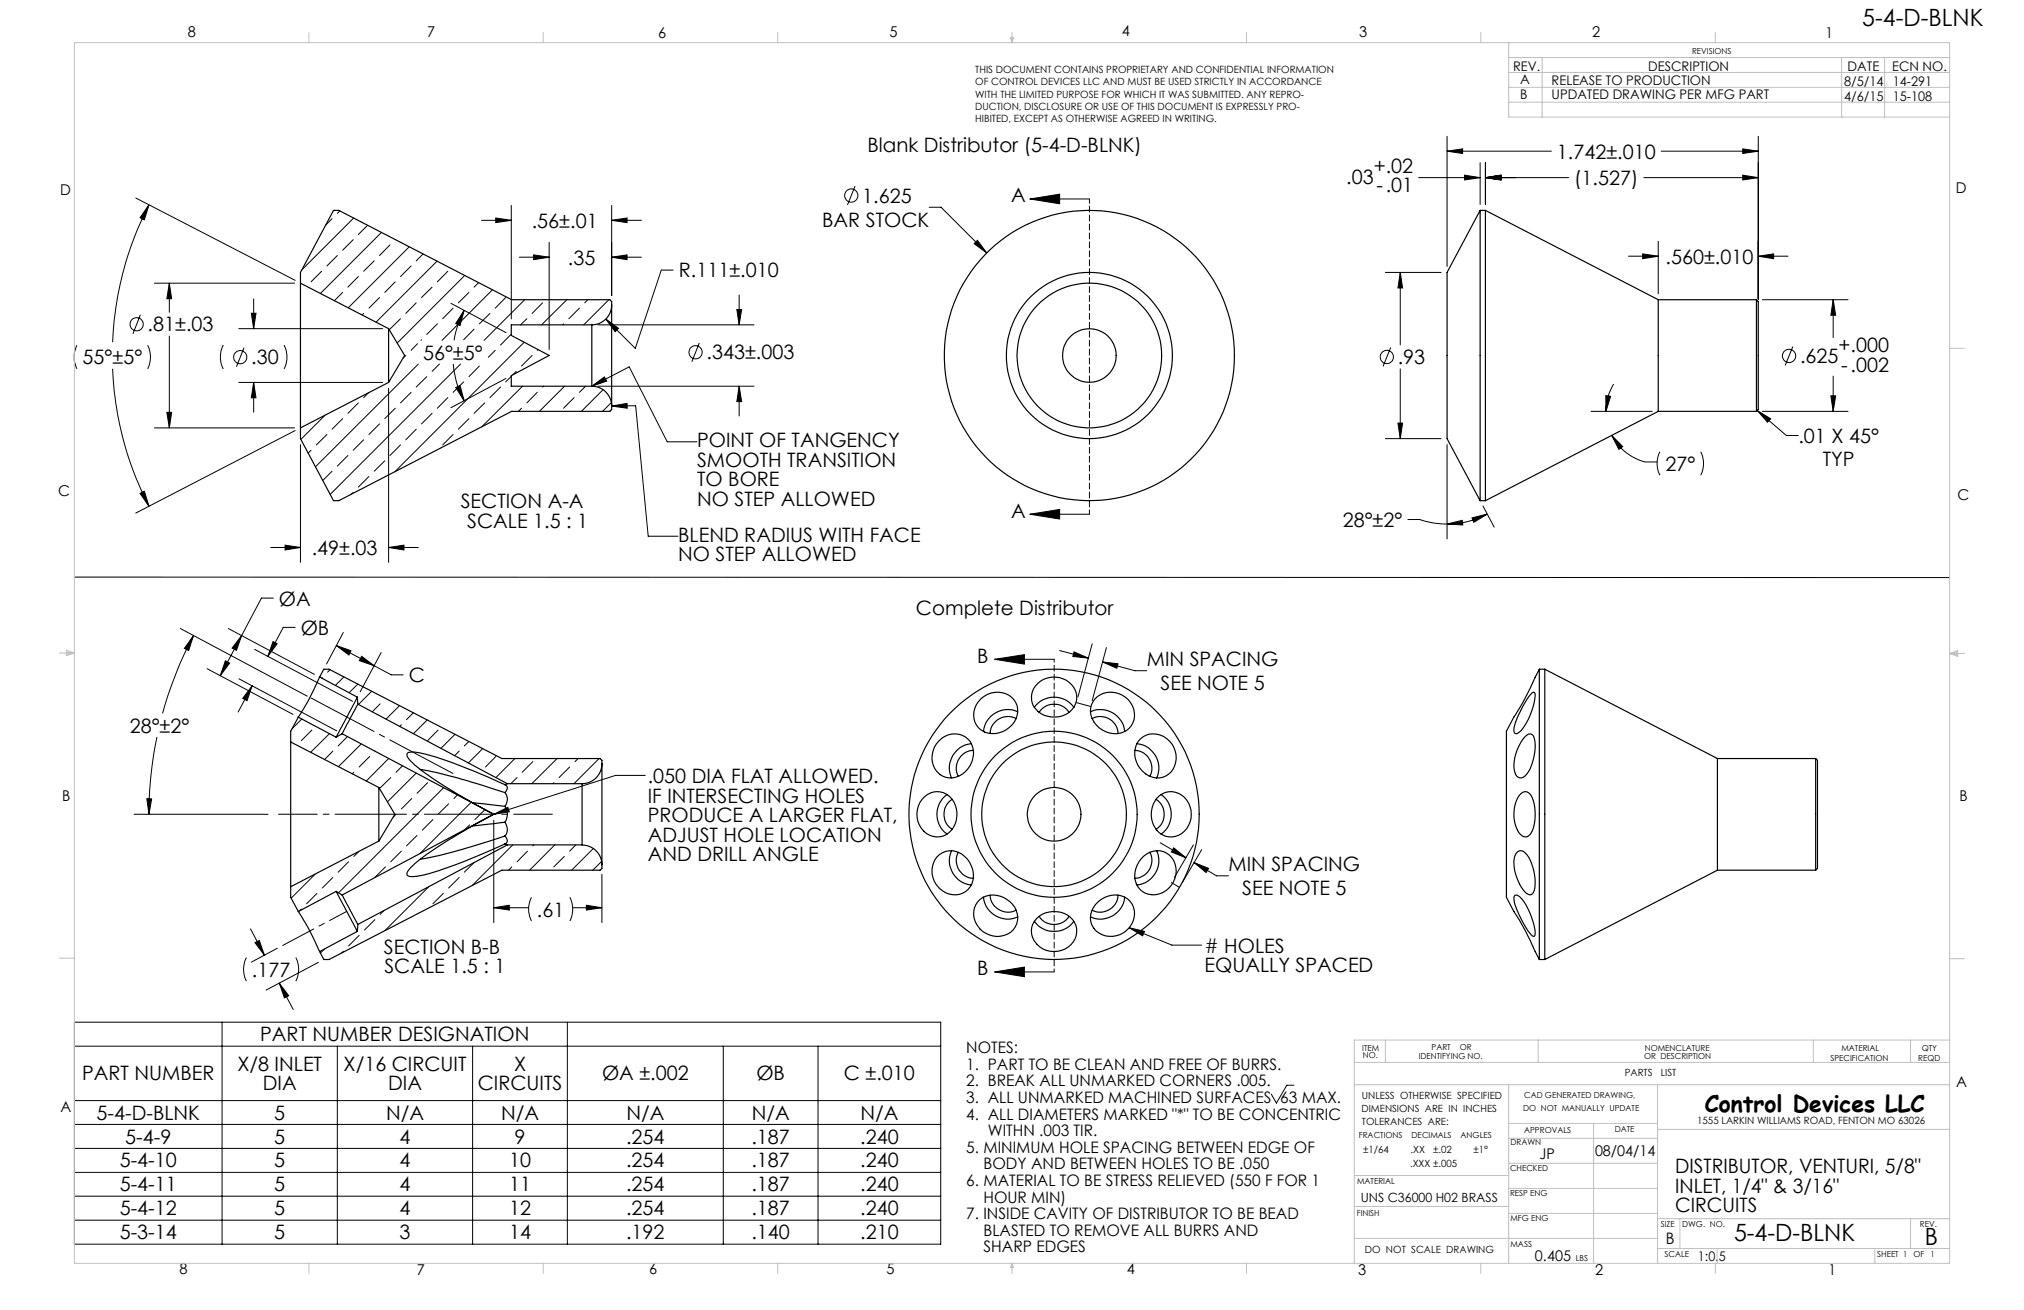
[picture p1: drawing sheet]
<svg xmlns="http://www.w3.org/2000/svg" width="432mm" height="279mm" viewBox="0 0 432 279" stroke-linecap="round" stroke-linejoin="round" font-family="sans-serif">
<g fill="none" stroke="#000" stroke-width=".21">
<path d="M182.4 39.7l-1.6 4M302.6 37.9h13.2M308.7 32.2l3.3-.4v.9zM308.7 29.1v27.7M308.7 32.2h22.3M312.5 37.4l3.3 .5-3.3 .5zM315.8 34.7v8.9M316.9 37.9l3.3-.5v1zM316.9 34.7v8.9M316.9 37.9h17.8M350.7 37.9h24.4M354.4 32.2h20.7"/>
<path d="M371.8 31.8l3.3 .4-3.3 .5zM371.8 37.4l3.3 .5-3.3 .5zM375.1 29.1v34.7M29 42.2l34 17.6M31.8 43.7l-1 3.2-.9-.5zM31.8 43.7a70.2 70.2 0 0 0-7.8 29.3M68.6 57.9l-2.2 2.2M70.8 46.6l-1.3 1.4M72 54.5l-2.3 2.2M72.5 45l-.5 .5M75.4 51.1l-2.3 2.3M75.5 46.5l-11.1 11.1"/>
<path d="M76.4 59l-2.2 2.2M78.4 48l-2 2M79.8 55.6l-2.2 2.3M81.4 49.6l-13 13M83.2 52.2l-2.2 2.3M84.3 51.1h.1M87.3 52.6l-13 13.1M87.7 56.7l-2.3 2.3M90.3 54.2l-1.5 1.4M93.2 55.7l-13 13M95.5 57.9l-2.2 2.2M99.2 58.7l-14.5 14.5"/>
<path d="M102.7 47h6.4M105.8 46.5l3.3 .5-3.3 .5zM109.1 43.8v24.2M110.8 54.9h6.4M113.8 54.4l3.4 .5-3.4 .5zM117.2 51.7v22.8M130.5 47l3.3-.5v1zM130.5 54.9l3.3-.5v1zM130.5 43.8v19.2M130.5 47h6.3M130.5 54.9h6.3M143.6 57.6h-2.5l-5.6 16.7-6.2-6.2"/>
<path d="M198.2 44.2h2.6l9.7 9.7M207.8 52l.7-.7 2 2.6zM219.7 42.4l6.4-1v2.1zM219.7 42.4h12.7M295.6 58.1h11.8M298.7 58.1l.5 3.3h-1zM298.7 58.1v15.5M347.4 54.6h6.4M350.4 54.2l3.4 .4-3.4 .6zM353.8 51.5v11.2M375.1 54.6l3.3-.4v1zM375.1 54.6h6.4"/>
<path d="M16.4 73.6a5.9 5.9 0 0 0 0 5.1M24 78.7a69.8 69.8 0 0 0 7.8 29.3M30 67.1l-1.6 4.1M31.5 73.6a5.6 5.6 0 0 1 0 5.1M32.9 60.4h29.9M36.1 60.4l.5 3.3h-1zM36.1 60.4v6.2M36.1 71.7v19.6M47.6 73.6a5.7 5.7 0 0 0 0 5.1M50.9 70.1h30.7M52.1 74.2l-1.7 4M53.6 66.8h1l-.5 3.3z"/>
<path d="M54.1 63.7v6.4M60.6 73.6a5.7 5.7 0 0 1 0 5.1M73.1 62.4l-1.8 1.7M77.6 66.9l-.3 .3M81 63.5l-2.3 2.2M84.3 60.1l-2.2 2.3M85.4 68l-2.2 2.2M86.6 75.8l-.6 .6M88.8 64.6l-2.2 2.3M89.1 73.3l-1.4 1.4M89.3 77.6l-22 22M89.9 72.5l-.1 .1"/>
<path d="M92.2 61.2l-2.3 2.3M93.3 69.1l-2.2 2.2M93.7 77.6l-1.5 1.6M96.2 64.7l11.7 6.2M96.7 65.7l-2.3 2.3M96.7 77.6a19.4 19.4 0 0 0 2.3 7.9M98.2 77.6l-27.8 27.8M99 66.2l-.9 3.2-.9-.4zM99 66.2a20.3 20.3 0 0 0-2.1 6.4M100 62.4l-2.2 2.2M101.1 70.2l-2.2 2.3M102.1 60.3l-1 .9"/>
<path d="M102.3 78.1l-2.3 2.2M104.5 66.9l-2.2 2.2M105.1 61.8l-10.8 10.8M105.7 74.7l-1.5 1.5M107.9 63.5l-2.2 2.2M109 71.3l-2.2 2.3M110.1 79.2l-.7 .8M111.8 73l-27.6 27.6M111.9 63.9l-8.6 8.7M112.4 68l-1.3 1.3M113.5 75.8l-2.2 2.3M114.8 74.6l-.2 .1"/>
<path d="M115.7 64.6l-2.2 2.3M120.2 69.1l-.1 .2M120.9 63.9l-5.4 5.4M123.6 65.7l-2.2 2.3M125.4 63.9l-.7 .7M127.5 69.3h33.4M129.3 68.1l2.6 1.9-.7 .7zM129.9 64l-5.4 5.3M149.2 73.1l-1.6 4.1M157.2 66h1l-.5 3.3zM157.7 62.9v6.4M296.7 74.1l-1.6 4"/>
<path d="M298.7 78.7v14.9M376 63.9h18.3M382.5 73.9l-1.6 4M391.1 63.9l.5 3.3h-1zM391.1 63.9v8.1M32.9 91.3h29.9M35.6 87.9h1l-.5 3.4zM50.9 81.6h30.7M54.1 81.6l.5 3.2h-1zM54.1 81.6v6.3M63 91.8l-34 17.6M64.1 94.8v25.1"/>
<path d="M66.4 96l-.6 .6M69.4 88.5l-5.2 5.2M69.7 92.7l-2.2 2.2M73.1 89.3l-2.3 2.2M74.2 97.2l-2.2 2.2M76.4 85.9l-2.2 2.3M77.6 93.8l-2.2 2.2M78.6 83.7l-1 1.1M81 90.4l-2.3 2.3M82.1 98.3l-2.3 2.2M82.9 82.8v37.1M84.3 87.1l-2.2 2.2"/>
<path d="M85.4 94.9l-2.2 2.3M87.7 83.7l-2.3 2.2M88.8 91.5l-2.2 2.3M91.1 80.3l-2.3 2.2M92.2 88.2l-2.3 2.2M95.5 84.8l-2.2 2.3M96.7 92.7l-2.3 2.2M97.2 82.7l.9-.5 .9 3.3zM98.9 81.5l-2.2 2.2M100 89.3l-2.2 2.2M103.4 85.9l-2.3 2.3M106.8 82.5l-2.3 2.3"/>
<path d="M107.9 80.7l-11.7 6.3M109.1 80.3l-1.2 1.2M111.3 87.1l-.7 .6M111.5 82.4l-8.7 8.6M114.6 83.7l-2.2 2.2M116 82.4l-.3 .1M120.4 82.4l-5.3 5.3M122.5 84.8l-2.3 2.3M124.9 82.4l-1.3 1.3M126.3 82.4l2.6-2 .5 .9zM126.3 82.4l7.9-4.2 8.1 16h6.4M127.5 82.4h33.4"/>
<path d="M128.7 83.1l-4.7 4.6M130.4 85.9l-1.8 1.8M130.5 86.6l3.3-.6v1.1zM130.5 86.6l5.1-.1 2.7 27.9h6.3M157.7 82.4l.5 3.3h-1zM157.7 82.4v6.3M295.6 93.6h11.8M298.2 90.2h1l-.5 3.4zM308.7 94.8v20.1M339.4 87.7h13.1M342.6 84.4l1 .1-1 3.2zM343.9 92.9l2.3 2.4-.8 .5z"/>
<path d="M343.9 92.9a11.2 11.2 0 0 0 7.1 5.6h2.5M344.3 81.9a11 11 0 0 0-1.7 5.8M354.1 96.3a5.5 5.5 0 0 0 0 5.1M362.8 96.3a5.5 5.5 0 0 1 0 5.1M374.9 87.6l2.9 1.7-.7 .8zM374.9 87.6l6.2 5.3h2.5M376 87.7h18.3M390.6 84.4h1l-.5 3.3zM391.1 80.2v7.5M29.9 105.2l.9-.4 1 3.2zM57.7 116.8h6.4M60.8 116.3l3.3 .5-3.3 .5z"/>
<path d="M70.8 100.5l-1.9 2M75.4 105l-.5 .4M78.7 101.6l-2.3 2.3M82.9 116.8l3.3-.5v1zM82.9 116.8h6.4M219.7 109.7l6.4-1v2zM219.7 109.7h12.7M300.4 110.8a12.6 12.6 0 0 1 4.4 .5l1.9 .4 2 .1M308.7 111.8l3.3-.8 .1 1zM314 110.5l3.3-.9-2.9 1.8zM316.4 107.9l2.4 4.5M317.3 109.6a17.9 17.9 0 0 1-8.6 2.2"/>
<path d="M15.9 123.1l400.1 .1M38.5 134.1l27 14.4M41.3 135.6l-1 3.1-1-.4zM41.3 135.6a84 84 0 0 0-6.6 16.6M48.7 134.1l18.4 9.7M51.5 135.6l-1.1 3.1-.9-.5zM51.5 135.6l-4.5 8.5M54.3 138.5l20.9 11.1M58.2 136.8l.9 .5-2 2.7zM58.3 127.6h-2.5l-4.3 8M63 133.8h-2.6l-3.3 6.2M71.8 137.7l3.1 1.1-.5 .9z"/>
<path d="M71.8 137.7l8 4.3M73.2 134.9l-3.5 6.7M77.2 140l2.6 2-3.1-1.1zM81.3 139.2l-4.5 8.4M226.1 138.7l6.1 1.7M229.1 139l3.1 1.4-3.3-.4zM233 137.3l-3 11.3M236 138.1l-3 11.3M33.5 157.2l-.7 3.8a81.6 81.6 0 0 0-1 12.7M44.2 142.6l18.3 9.8M48.1 140.9l.9 .5-2 2.7zM51 144.8l20.9 11.1"/>
<path d="M53.8 146.3l-1.1 3.1-.9-.5zM53.8 146.3l-3 5.6M64.4 153.4l-2.1 2M66.5 155.7l-2.2 2.3M68.8 144.5l-.2 .1M70.3 156.5l-4 3.9M70.4 142.8l-.5 .6M73.4 144.4l-1.9 1.8M74.1 157.1l-2 2M76.3 145.9l-1.8 1.8M77.1 158.6l-4.9 4.9M79.3 147.4l-2.8 2.8"/>
<path d="M79.8 142l3.7 1.9h2.5M81.1 150.1l-1.7 1.7M82.3 148.9l-.1 .1M85.2 150.5l-2.9 2.9M85.6 154.6l-.3 .3M88.2 152l-1.5 1.5M91.2 153.5l-3 3M93.5 155.7l-2.3 2.3M97.1 156.6l-3 3M100 158.2l-.9 .9M103 159.7l-3.1 3M212.2 140.6l6.3-1v2z"/>
<path d="M212.2 140.6h12.7M229.7 149.9l3 .8M235.2 141.2l3.3 .4-.2 .9zM235.2 141.2l6.9 1.9h2.6M28.6 173.7h28.6M31.3 170.4h1l-.5 3.3zM71 160.2l-1.7 1.8M75.5 164.7l-.3 .3M78.9 161.3l-2.3 2.3M80 160.2h.1M82.9 161.7l-4.8 4.9M83.4 165.8l-2.3 2.3"/>
<path d="M84.5 173.7l-.6 .6M85.9 163.3l-1.4 1.4M87.8 170.3l-2.2 2.2M88.8 164.9l-6.1 6.1M89 178.2l-2.3 2.2M91.2 166.9l-2.2 2.3M92.4 174.8l-2.3 2.3M94.7 168l-22.5 22.4M95.7 171.4l-2.2 2.3M97.6 169.5l-.8 .8M98 160.2l-1 1M100.2 175.9l-1 1.1"/>
<path d="M100.5 171.1l-10.9 11M103.4 172.7l-2.1 2.1M105.3 174.9v21.9M105.3 173.7l3-1.5 .4 .9zM105.8 161.3l-2.2 2.3M109.9 161.8l-4.1 4M110.3 165.8l-1.3 1.3M113.7 162.5l-2.3 2.2M118.1 166.9l-.1 .2M118.9 161.8l-5.4 5.3M121.5 163.6l-2.2 2.2M123.3 161.8l-.6 .7"/>
<path d="M127.8 161.8l-5.4 5.3M137.7 165.4h-6.4l-26 8.3M247.5 179.7l5.5 3.3M53.4 198.1l3 5.6M64.3 193.9l-.4 .4M67.3 186.4l-5.2 5.2M67.6 190.5l-2.2 2.3M71 187.1l-2.2 2.3M74.4 183.8l-2.3 2.2M76.6 181.6l-1.1 1.1M76.6 199.5l-2.2 2.3M80 196.1l-2.2 2.3"/>
<path d="M81.9 194.2l-.8 .8M82.2 184.9l-2.2 2.2M85.6 181.5l-2.2 2.3M91.5 189.1l-9.4 9.4M94.6 190.5l-2.2 2.3M98 187.1l-2.3 2.3M101.1 184l-2 2M105.3 193.6l3.4-.5v1zM105.3 193.6h7.5M109.2 184.9l-.7 .7M109.4 180.2l-8.7 8.7M112.5 181.5l-2.2 2.3"/>
<path d="M113.4 191.4a5.6 5.6 0 0 0 0 5M113.9 180.2l-.2 .2M118.4 180.2l-5.4 5.4M120.4 182.7l-2.3 2.2M121.6 191.4a5.6 5.6 0 0 1 0 5M122.2 193.6h6.2M122.8 180.2l-1.3 1.3M125.1 193.1l3.3 .5-3.3 .5zM126.6 181l-4.6 4.6M128.3 183.8l-1.8 1.8M128.4 186.5v10.3M240.9 197.9l9.1 3.7h6.4"/>
<path d="M240.9 197.9l3.3 .7-.4 1zM249.9 188.2l1.7 1.1M250.4 180.8l2.6 2.2-3.1-1.3zM254.6 180.2l-4.1 6.9M254.7 184l3.1 1.2-.5 .9zM254.7 184l4.8 2.8h2.6M256.4 181.2l-4.1 7M15.9 218h184.8v47.4h-184.8zM47.4 218v47.4M52.6 204.2a5.6 5.6 0 0 0 0 5.1M54.4 201l.9-.4 1.1 3.1zM59.2 202.2l-5.6 3"/>
<path d="M59.6 209.7l2 2.7-.9 .4zM59.6 209.7l2.9 5.6M63.1 204.2a5.6 5.6 0 0 1 0 5.1M67.9 205.2l-11.1 6M69.3 202.4l-.9 .9M73.3 202.9l-.5 .4M121 218v47.4M212.2 207.3l6.3-1v2zM212.2 207.3h12.7M15.9 223.1h184.8M15.9 234.7h184.8M15.9 239.8h184.8"/>
<path d="M72 223.1v42.3M100.8 223.1v42.3M154.3 223.1v42.3M174.5 223.1v42.3M276 231.5h-1.5l-2.2 3.8-1.1-1.9M15.9 244.9h184.8M15.9 250h184.8M15.9 255.1h184.8M15.9 260.2h184.8"/>
<circle cx="181.6" cy="41.7" r="1.41"/>
<circle cx="29.2" cy="69.2" r="1.4"/>
<circle cx="51.3" cy="76.2" r="1.41"/>
<circle cx="148.4" cy="75.1" r="1.41"/>
<circle cx="295.9" cy="76.1" r="1.41"/>
<circle cx="381.7" cy="75.9" r="1.42"/>
</g>
<path d="M232.4 42.4v67.3" fill="none" stroke="#000" stroke-width=".21" stroke-dasharray="1.3 .6" stroke-dashoffset=".4"/>
<path d="M224.9 140.6v66.7" fill="none" stroke="#000" stroke-width=".21" stroke-dasharray="1.3 .6" stroke-dashoffset=".6"/>
<path d="M60.3 201.6l13.7-7.2" fill="none" stroke="#000" stroke-width=".21" stroke-dasharray="15.2 1.3 1.3 1.3" stroke-dashoffset="7.7"/>
<path d="M59.4 173.7h58.4" fill="none" stroke="#000" stroke-width=".21" stroke-dasharray="15.2 1.3 1.3 1.3" stroke-dashoffset="7"/>
<path d="M66.2 148.8l30.6 16.3" fill="none" stroke="#000" stroke-width=".21" stroke-dasharray="15.2 1.3 1.3 1.3" stroke-dashoffset="-.2"/>
<g fill="none" stroke="#c0c0c0" stroke-width=".21">
<path d="M15.9 9.1h400v260.4h-400zM65.9 6.9v2.2M115.9 6.9v2.2M165.9 6.9v2.2M215.6 8h.6l-.3 1.1zM215.7 8l.2 1.1M215.9 6.9v2.2M216 8l-.1 1.1M265.9 6.9v2.2M315.9 6.9v2.2M321.9 9.1v15.9h94M321.9 15.5h94"/>
<path d="M321.9 18.6h94M321.9 12.3h94M329 12.3v12.7M365.9 6.9v2.2M392.9 12.3v12.7M402.1 12.3v12.7M321.9 21.8h94M415.9 74.3h3.2M12.7 139.3h3.2M14.2 139.1l1.7 .2M14.2 138.7l1.7 .6-1.7 .5zM15.9 139.3l-1.7 .3"/>
<path d="M415.9 139.4h3.2M415.9 139.4l1.8-.6v1.2zM415.9 139.4l1.8 .3M417.7 139.2l-1.8 .2M12.7 204.4h3.2M415.9 204.5h3.2M288.9 231.4h127M288.9 226.6h127M295.6 221.8v4.8M321.9 231.4v38.1M321.9 239.6h31.7M328.2 221.8v4.8"/>
<path d="M340 239.6v29.9M353.6 231.4v38.1M386.9 221.8v4.8M407.6 221.8v4.8M415.9 221.8h-127v47.7M288.9 257.3h33M288.9 250.7h33M321.9 258.8h31.7M321.9 253.5h31.7M321.9 248.1h31.7M321.9 242.8h31.7M353.6 259.9h62.3"/>
<path d="M353.6 240.9h62.3M358.4 259.9v6.4M407.6 259.9v6.4M65.9 269.5v2.1M115.9 269.5v2.1M165.9 269.5v2.1M215.9 269.5v2.1M215.9 269.5l.3 .8h-.6zM265.9 269.5v2.1M288.9 264.1h64.7M315.9 269.5v2.1M353.6 266.3h62.3"/>
<path d="M365.9 269.5v2.1M366.3 266.3v3.2M400 266.3v3.2"/>
</g>
<g fill="#000">
<path d="M208.5 51.3l-.7 .7 2.7 1.9zM350.4 54.2l3.4 .4-3.4 .6zM375.1 54.6l3.3-.4v1zM391.1 63.9l.5 3.3h-1zM390.6 84.4h1l-.5 3.3zM316.9 37.9l3.3-.5v1zM312.5 37.4l3.3 .5-3.3 .5zM342.6 84.4l1 .1-1 3.2zM343.9 92.9l2.3 2.4-.8 .5zM298.7 58.1l.5 3.3h-1zM298.2 90.2h1l-.5 3.4zM308.7 111.8l3.3-.8 .1 1zM314 110.5l3.3-.9-2.9 1.8zM308.7 32.2l3.3-.4v.9zM371.8 31.8l3.3 .4-3.3 .5zM374.9 87.6l2.9 1.7-.7 .8zM371.8 37.4l3.3 .5-3.3 .5zM316.9 37.9l3.3-.5v1zM157.2 66h1l-.5 3.3zM157.7 82.4l.5 3.3h-1zM130.5 47l3.3-.5v1zM105.8 46.5l3.3 .5-3.3 .5zM99 66.2l-.9 3.2-.9-.4zM97.2 82.7l.9-.5 .9 3.3zM113.8 54.4l3.4 .5-3.4 .5zM130.5 54.9l3.3-.5v1zM36.1 60.4l.5 3.3h-1zM35.6 87.9h1l-.5 3.4zM60.8 116.3l3.3 .5-3.3 .5zM82.9 116.8l3.3-.5v1zM31.8 43.7l-1 3.2-.9-.5zM29.9 105.2l.9-.4 1 3.2zM53.6 66.8h1l-.5 3.3zM54.1 81.6l.5 3.2h-1zM41.3 135.6l-1 3.1-1-.4zM31.3 170.4h1l-.5 3.3zM105.3 193.6l3.4-.5v1zM125.1 193.1l3.3 .5-3.3 .5zM71.8 137.7l3.1 1.1-.5 .9zM77.2 140l2.6 2-3.1-1.1zM58.2 136.8l.9 .5-2 2.7zM53.8 146.3l-1.1 3.1-.9-.5zM51.5 135.6l-1.1 3.1-.9-.5zM48.1 140.9l.9 .5-2 2.7zM54.4 201l.9-.4 1.1 3.1zM59.6 209.7l2 2.7-.9 .4z"/>
<path d="M219.7 42.4l6.4-1v2.1zM219.7 109.7l6.4-1v2zM212.2 140.6l6.3-1v2zM212.2 207.3l6.3-1v2z"/>
<path d="M240.9 197.9l3.3 .7-.4 1zM129.3 68.1l2.6 1.9-.7 .7zM126.3 82.4l2.6-2 .5 .9zM130.5 86.6l3.3-.6v1.1zM105.3 173.7l3-1.5 .4 .9z"/>
<path d="M254.7 184l3.1 1.2-.5 .9zM250.4 180.8l2.6 2.2-3.1-1.3zM235.2 141.2l3.3 .4-.2 .9zM229.1 139l3.1 1.4-3.3-.4z"/>
</g>
<g fill="none" stroke="#000" stroke-width=".25">
<path d="M315.8 44.9v61.9M315.8 44.9l-7.1 13.2v35.5l7.1 13.2M315.8 44.9h1.1M316.9 44.9v61.9M316.9 44.9l36.9 19M64.1 60.4v30.9M64.1 60.4v-2.3l7.1-13.2h1.1l36.8 19h21l.4 .4v.8M64.1 60.4l18.8 9.7M82.9 70.1v11.5M82.9 70.1l3.4 5.7-3.4 5.8M126.3 69.3v13.1M126.3 69.3h-17.2v2.2l8.1 4.3-8.1 4.3v2.3h17.2"/>
<path d="M130.5 65.1v21.5M130.5 65.1a4.2 4.2 0 0 1-4.2 4.2M353.8 63.9v23.8M353.8 63.9h20.9M374.7 63.9v23.8M374.7 63.9l.4 .4v23l-.4 .4M82.9 81.6l-18.8 9.7M126.3 82.4a4.2 4.2 0 0 1 4.2 4.2M130.5 86.6v.7l-.4 .4h-21l-36.8 19.1h-1.1l-7.1-13.2v-2.3M353.8 87.7l-36.9 19.1M353.8 87.7h20.9M315.8 106.8h1.1"/>
<path d="M62 158.3v30.8M62 158.3l18.8 9.7M63.6 153l-1.6 3v2.3M63.6 153l8.1 4.2M68.2 144.4a58 58 0 0 1-4.6 8.6M68.2 144.4l.9-1.7h1.1l36.9 19.1h20.9l.4 .4v.7M68.2 144.4l8 4.3M73 156.5l32.3 17.2M73 156.5l-1.3 .7M76.2 148.7l-4.5 8.5M76.2 148.7l.1 1.5M76.3 150.2l-3.3 6.3"/>
<path d="M76.3 150.2l31.9 16.9M200.3 158a4.2 4.2 0 0 1 5.5-.9 4.2 4.2 0 0 1 1.5 5.4 4.6 4.6 0 0 1-6.7 2.7 4.8 4.8 0 0 1-.3-7.2zM207.2 158.6a5.1 5.1 0 0 0-4.2 7.3M209.3 149a4.7 4.7 0 0 1 7.7 1.5 5.1 5.1 0 0 1-2.2 5.1 5.1 5.1 0 0 1-5.6 0 4.3 4.3 0 0 1 .1-6.6zM216.8 153.2a3.8 3.8 0 0 0-5.6 3.3M217.1 151.8a5.2 5.2 0 0 0-7.3 4.2M220.7 150.8a5.2 5.2 0 0 1 8.4 .1M221.4 145.7a4.9 4.9 0 0 1 5.1-1 4.9 4.9 0 0 1 3.2 4.1 4.6 4.6 0 0 1-5.3 4.1 4.2 4.2 0 0 1-3.9-6zM221.7 151.9a3.8 3.8 0 0 1 6.4 0M232.7 151.8a5.1 5.1 0 0 1 7.2 4.2M233 153.2a3.8 3.8 0 0 1 5.5 3.2M233.6 149a4.9 4.9 0 0 1 6.1-.6 4.9 4.9 0 0 1 2 5.8 4.4 4.4 0 0 1-6.5 1.5 4.4 4.4 0 0 1-1.6-6.7z"/>
<path d="M242.5 158.6a5.1 5.1 0 0 1 4.2 7.3M243.4 157.5a4.7 4.7 0 0 1 7.5 3.5 4.2 4.2 0 0 1-2.6 4.7 4.2 4.2 0 0 1-5.1-1.8 4.8 4.8 0 0 1 .2-6.4zM325.4 157.1a1.04 1.04 0 0 1 1.1-.6 1.04 1.04 0 0 1 .8 1.1 10.2 10.2 0 0 1-1.9 7.9 1.3 1.3 0 0 1-1.5 .3 1.3 1.3 0 0 1-.8-1.3 9.4 9.4 0 0 1 2.3-7.4zM326.8 147.8l.4-.2a.8 .8 0 0 1 .3 1.1 13.4 13.4 0 0 1-3.4 7.4l-.6 .4h-.2a1.08 1.08 0 0 1-.3-1.3 20.4 20.4 0 0 1 3.8-7.4zM328.4 142.7v61.9M328.4 142.7l-.9 1.7a54.8 54.8 0 0 1-4.5 8.5l-1.6 3.1v35.4l1.6 3a53 53 0 0 1 4.5 8.6l.9 1.6M328.4 142.7h1.2M329.6 142.7v61.9M329.6 142.7l36.8 19.1M80.8 168v11.4M80.8 179.4l-18.8 9.7M80.8 168l3.4 5.7-3.4 5.7"/>
<path d="M89.6 164.1a121.8 121.8 0 0 1 18.1 5M100.8 171.2l6.9 .8M105.3 173.7a102.4 102.4 0 0 0-16.8 10.5 3.6 3.6 0 0 0-1.7 2.3l.1 .2a2.95 2.95 0 0 0 2.6 .1 95.6 95.6 0 0 0 18.2-6.8M105.3 173.7l-32.3 17.2M107.7 180l.5 .2M107.7 178.3l.3 .3a.8 .8 0 0 1-.2 1.4M107.7 175.4l.3 .5a2.17 2.17 0 0 1-.3 2.4M107.7 172l.3 .5a3 3 0 0 1-.3 2.9M107.7 169.1l.3 .3a2.42 2.42 0 0 1-.3 2.6M107.7 167.4a88.8 88.8 0 0 0-18.8-6.9 1.81 1.81 0 0 0-2.1 .4 3.7 3.7 0 0 0 1.7 2.3 100.2 100.2 0 0 0 16.8 10.5M107.7 175.4l-6.9 .8M107.7 178.3a126.7 126.7 0 0 1-18.1 5"/>
<path d="M107.7 180h.1M107.7 167.4h.1M107.8 167.4l.2 .1a.99 .99 0 0 1-.3 1.6M108.2 167.1l-.5 .3M108.2 167.1h16M124.2 167.1v13.1M128.4 162.9a4.2 4.2 0 0 1-4.2 4.2M128.4 162.9v21.5M197.2 169.9a4.1 4.1 0 0 1 4.3-.8 4.1 4.1 0 0 1 2.5 3.4 4.8 4.8 0 0 1-3.5 6 4.8 4.8 0 0 1-4.2-7.3zM202.1 169.5a5.2 5.2 0 0 0 0 8.4M203.1 170.5a3.8 3.8 0 0 0 0 6.4M207.6 160.1a3.8 3.8 0 0 0-3.2 5.5"/>
<path d="M242.1 160.1a3.8 3.8 0 0 1 3.2 5.5M246.6 170.5a3.8 3.8 0 0 1 0 6.4M246.8 170.3a4.1 4.1 0 0 1 7.1 1.8 4.6 4.6 0 0 1-5.3 6.2 5.2 5.2 0 0 1-1.8-8zM247.7 169.5a5.2 5.2 0 0 1 0 8.4M324.4 169.3a1.38 1.38 0 0 1 1.5-.4 1.38 1.38 0 0 1 .9 1.2 9.7 9.7 0 0 1-.2 7.7 1.38 1.38 0 0 1-1.3 .7 1.38 1.38 0 0 1-1.2-.9 7.5 7.5 0 0 1 .3-8.3zM366.4 161.8v23.8M366.4 161.8h21M387.4 161.8l.3 .4v23l-.3 .4M387.4 161.8v23.8M62 189.1v2.3l1.6 3M63.6 194.4a56.8 56.8 0 0 1 4.6 8.6M71.7 190.1l4.5 8.5"/>
<path d="M71.7 190.1l-8.1 4.3M71.7 190.1l1.3 .8M73 190.9l3.3 6.3M76.2 198.6l-8 4.4M76.3 197.2l-.1 1.4M108.2 180.2l-31.9 17M108.2 180.2h16M124.2 180.2a4.3 4.3 0 0 1 4.2 4.2M128.4 184.4v.8l-.4 .4h-20.9l-36.9 19h-1.1l-.9-1.6M199.9 182.8a4.2 4.2 0 0 1 6.5 .5 4.7 4.7 0 0 1-.4 6.8 4.8 4.8 0 0 1-7.2-4.5 4.9 4.9 0 0 1 1.1-2.8zM203 181.4a5.2 5.2 0 0 0 4.2 7.3M204.4 181.8a3.8 3.8 0 0 0 3.2 5.5"/>
<path d="M209.1 191.8a5.1 5.1 0 0 1 5.4-.2 5.1 5.1 0 0 1 2.6 4.8 4.4 4.4 0 0 1-6.7 2.7 4.5 4.5 0 0 1-1.3-7.3zM209.8 191.3a5.2 5.2 0 0 0 7.3 4.2M211.2 190.9a3.8 3.8 0 0 0 5.6 3.2M220.7 196.5a5.2 5.2 0 0 0 8.4 0M221.1 195.9a5.3 5.3 0 0 1 8.1 .8 4.4 4.4 0 0 1-4.3 6.3 4.3 4.3 0 0 1-4.2-6.5zM221.7 195.4a3.8 3.8 0 0 0 6.4 0M234.2 192.4a4.7 4.7 0 0 1 7.3 .5 4.9 4.9 0 0 1-1.8 6.1 4.9 4.9 0 0 1-6.3-1 4.2 4.2 0 0 1 .8-5.6zM238.5 190.9a3.8 3.8 0 0 1-5.5 3.2M239.9 191.3a5.1 5.1 0 0 1-7.2 4.2M243.5 183.1a4.1 4.1 0 0 1 5.1-1.3 4.1 4.1 0 0 1 2.3 4.8 4.8 4.8 0 0 1-7.1 3.6 4.8 4.8 0 0 1-.3-7.1zM245.3 181.8a3.8 3.8 0 0 1-3.2 5.5M246.7 181.4a5.2 5.2 0 0 1-4.2 7.3"/>
<path d="M323.2 191a1 1 0 0 1 1.1 .4 13.8 13.8 0 0 1 3.2 7.9l-.2 .4a2.72 2.72 0 0 1-1.7-1.7 16.6 16.6 0 0 1-2.6-6.5zM323.7 181.8a1.13 1.13 0 0 1 1.7 .2 10 10 0 0 1 1.9 7.9 .94 .94 0 0 1-.6 .9 .94 .94 0 0 1-1.1-.3 9.3 9.3 0 0 1-2.4-7.9zM366.4 185.6l-36.8 19M366.4 185.6h21M328.4 204.6h1.2"/>
<circle cx="232.4" cy="75.8" r="31"/>
<circle cx="232.4" cy="75.8" r="15.4"/>
<circle cx="232.4" cy="75.8" r="17.7"/>
<circle cx="232.4" cy="75.8" r="5.7"/>
<circle cx="224.9" cy="173.7" r="31"/>
<circle cx="224.9" cy="173.7" r="15.4"/>
<circle cx="224.9" cy="173.7" r="17.7"/>
<circle cx="224.9" cy="173.7" r="5.7"/>
</g>
<g font-size="5.1">
<text x="397.3" y="5.6">5-4-D-BLNK</text>
<text x="369.9" y="264.7">5-4-D-BLNK</text>
<text x="410.6" y="265.5">B</text>
</g>
<text font-size="4.9" x="363.7" y="237.1">Control Devices LLC</text>
<g font-size="4.2">
<text x="185.1" y="32.5">Blank Distributor (5-4-D-BLNK)</text>
<text x="332.2" y="33.8">1.742±.010</text>
<text x="287.2" y="39.2">.03</text>
<text x="293.1" y="36.9">+.02</text>
<text x="293.6" y="41">-.01</text>
<text x="335.9" y="39.5">(1.527)</text>
<text x="184" y="43.2">1.625</text>
<text x="215.7" y="43.1">A</text>
<text x="113.5" y="48.6">.56±.01</text>
<text x="175.4" y="48.3">BAR STOCK</text>
<text x="121.2" y="56.5">.35</text>
<text x="144.8" y="59.2">R.111±.010</text>
<text x="355.3" y="56.2">.560±.010</text>
<text x="31.5" y="70.7">.81±.03</text>
<text x="17.6" y="77.7">55°±5°</text>
<text x="53.6" y="77.7">.30</text>
<text x="90.3" y="76.7">56°±5°</text>
<text x="150.7" y="76.7">.343±.003</text>
<text x="298.2" y="77.7">.93</text>
<text x="384" y="77.4">.625</text>
<text x="392.2" y="75.2">+.000</text>
<text x="392.8" y="79.3">-.002</text>
<text x="148.7" y="95.4">POINT OF TANGENCY</text>
<text x="383.7" y="94.5">.01 X 45°</text>
<text x="148.7" y="99.5">SMOOTH TRANSITION</text>
<text x="355.3" y="100.4">27°</text>
<text x="388.9" y="99.5">TYP</text>
<text x="148.7" y="103.7">TO BORE</text>
<text x="148.7" y="107.9">NO STEP ALLOWED</text>
<text x="98.3" y="108.3">SECTION A-A</text>
<text x="99.7" y="112.5">SCALE 1.5 : 1</text>
<text x="215.7" y="110.4">A</text>
<text x="286.5" y="112.4">28°±2°</text>
<text x="66.5" y="118.4">.49±.03</text>
<text x="144.7" y="115.5">BLEND RADIUS WITH FACE</text>
<text x="144.7" y="119.7">NO STEP ALLOWED</text>
<text x="59.5" y="129.2">ØA</text>
<text x="195.4" y="131.3">Complete Distributor</text>
<text x="64.1" y="135.4">ØB</text>
<text x="208.5" y="141.3">B</text>
<text x="244.7" y="142.1">MIN SPACING</text>
<text x="87.2" y="145.5">C</text>
<text x="247.6" y="147.1">SEE NOTE 5</text>
<text x="27.7" y="156.3">28°±2°</text>
<text x="138.2" y="167">.050 DIA FLAT ALLOWED.</text>
<text x="138.2" y="171.2">IF INTERSECTING HOLES</text>
<text x="138.2" y="175.4">PRODUCE A LARGER FLAT,</text>
<text x="138.2" y="179.5">ADJUST HOLE LOCATION</text>
<text x="138.2" y="183.7">AND DRILL ANGLE</text>
<text x="262.1" y="185.8">MIN SPACING</text>
<text x="265" y="190.9">SEE NOTE 5</text>
<text x="114.6" y="195.5">.61</text>
<text x="81.9" y="203.4">SECTION B-B</text>
<text x="257" y="203.2"># HOLES</text>
<text x="53.8" y="208.3">.177</text>
<text x="82" y="207.6">SCALE 1.5 : 1</text>
<text x="208.5" y="208">B</text>
<text x="257" y="207.4">EQUALLY SPACED</text>
<text x="55.5" y="222.1">PART NUMBER DESIGNATION</text>
<text x="17.5" y="230.4">PART NUMBER</text>
<text x="50.6" y="228.4">X/8 INLET</text>
<text x="56.1" y="232.5">DIA</text>
<text x="73.3" y="228.4">X/16 CIRCUIT</text>
<text x="82.8" y="232.5">DIA</text>
<text x="101.9" y="232.5">CIRCUITS</text>
<text x="109.7" y="228.4">X</text>
<text x="128.4" y="230.4">ØA ±.002</text>
<text x="161.4" y="230.4">ØB</text>
<text x="180" y="230.4">C ±.010</text>
<text x="20.6" y="238.8">5-4-D-BLNK</text>
<text x="58.5" y="238.8">5</text>
<text x="82.4" y="238.8">N/A</text>
<text x="106.9" y="238.8">N/A</text>
<text x="133.6" y="238.8">N/A</text>
<text x="160.4" y="238.8">N/A</text>
<text x="183.6" y="238.8">N/A</text>
<text x="26.7" y="243.9">5-4-9</text>
<text x="58.5" y="243.9">5</text>
<text x="85.2" y="243.9">4</text>
<text x="109.8" y="243.9">9</text>
<text x="133.6" y="243.9">.254</text>
<text x="160.3" y="243.9">.187</text>
<text x="183.5" y="243.9">.240</text>
<text x="25.5" y="249">5-4-10</text>
<text x="58.5" y="249">5</text>
<text x="85.2" y="249">4</text>
<text x="108.6" y="249">10</text>
<text x="133.6" y="249">.254</text>
<text x="160.3" y="249">.187</text>
<text x="183.5" y="249">.240</text>
<text x="357.4" y="250.2">DISTRIBUTOR, VENTURI, 5/8&quot;</text>
<text x="25.5" y="254.1">5-4-11</text>
<text x="58.5" y="254.1">5</text>
<text x="85.2" y="254.1">4</text>
<text x="108.6" y="254.1">11</text>
<text x="133.6" y="254.1">.254</text>
<text x="160.3" y="254.1">.187</text>
<text x="183.5" y="254.1">.240</text>
<text x="357.4" y="254.4">INLET, 1/4&quot; &amp; 3/16&quot;</text>
<text x="25.5" y="259.2">5-4-12</text>
<text x="58.5" y="259.2">5</text>
<text x="85.2" y="259.2">4</text>
<text x="108.6" y="259.2">12</text>
<text x="133.6" y="259.2">.254</text>
<text x="160.3" y="259.2">.187</text>
<text x="183.5" y="259.2">.240</text>
<text x="357.4" y="258.6">CIRCUITS</text>
<text x="25.5" y="264.3">5-3-14</text>
<text x="58.5" y="264.3">5</text>
<text x="85.2" y="264.3">3</text>
<text x="108.6" y="264.3">14</text>
<text x="133.6" y="264.3">.192</text>
<text x="160.3" y="264.3">.140</text>
<text x="183.5" y="264.3">.210</text>
</g>
<g font-size="3.4">
<text x="206.1" y="224.6">NOTES:</text>
<text x="206.1" y="228.2">1. PART TO BE CLEAN AND FREE OF BURRS.</text>
<text x="206.1" y="231.7">2. BREAK ALL UNMARKED CORNERS .005.</text>
<text x="206.1" y="235.2">3. ALL UNMARKED MACHINED SURFACES 63 MAX.</text>
<text x="206.1" y="238.8">4. ALL DIAMETERS MARKED &quot;*&quot; TO BE CONCENTRIC</text>
<text x="206.1" y="245.9">5. MINIMUM HOLE SPACING BETWEEN EDGE OF</text>
<text x="210.7" y="242.3">WITHN .003 TIR.</text>
<text x="209.8" y="249.4">BODY AND BETWEEN HOLES TO BE .050</text>
<text x="206.1" y="252.9">6. MATERIAL TO BE STRESS RELIEVED (550 F FOR 1</text>
<text x="209.8" y="256.5">HOUR MIN)</text>
<text x="206.1" y="260">7. INSIDE CAVITY OF DISTRIBUTOR TO BE BEAD</text>
<text x="209.8" y="263.6">BLASTED TO REMOVE ALL BURRS AND</text>
<text x="209.8" y="267.1">SHARP EDGES</text>
<text x="355.4" y="265.2">B</text>
</g>
<g font-size="3.2">
<text x="40" y="7.9">8</text>
<text x="91.1" y="7.9">7</text>
<text x="140.4" y="8.1">6</text>
<text x="189.8" y="7.9">5</text>
<text x="239.3" y="7.6">4</text>
<text x="289.9" y="7.9">3</text>
<text x="339.7" y="7.9">2</text>
<text x="389.5" y="8.1">1</text>
<text x="12.8" y="41.6">D</text>
<text x="417.3" y="41.1">D</text>
<text x="12.4" y="105.7">C</text>
<text x="417.6" y="106.5">C</text>
<text x="13.3" y="170.9">B</text>
<text x="418.1" y="170.8">B</text>
<text x="417.3" y="231.9">A</text>
<text x="12.9" y="237.2">A</text>
<text x="38.3" y="271.8">8</text>
<text x="88.9" y="272">7</text>
<text x="138.5" y="271.8">6</text>
<text x="189.1" y="271.8">5</text>
<text x="240.4" y="271.8">4</text>
<text x="289.7" y="272">3</text>
<text x="340.3" y="272">2</text>
<text x="390.1" y="272">1</text>
</g>
<g font-size="3.1">
<text x="328.5" y="247.1">JP</text>
<text x="340.3" y="246.5">08/04/14</text>
<text x="327.5" y="269">0.405</text>
</g>
<g font-size="2.8">
<text x="322.8" y="15.1">REV.</text>
<text x="324.3" y="18">A</text>
<text x="351.6" y="15.2">DESCRIPTION</text>
<text x="394.2" y="15.1">DATE</text>
<text x="403.7" y="15.2">ECN NO.</text>
<text x="324.3" y="21.1">B</text>
<text x="331" y="18.2">RELEASE TO PRODUCTION</text>
<text x="331" y="21.1">UPDATED DRAWING PER MFG PART</text>
<text x="393.4" y="18.4">8/5/14</text>
<text x="393.4" y="21.6">4/6/15</text>
<text x="403.8" y="18.4">14-291</text>
<text x="403.8" y="21.6">15-108</text>
<text x="362.2" y="269">1:0.5</text>
</g>
<text font-size="2.7" x="290.3" y="256.3">UNS C36000 H02 BRASS</text>
<g font-size="2.1">
<text x="208.1" y="15.6">THIS DOCUMENT CONTAINS PROPRIETARY AND CONFIDENTIAL INFORMATION</text>
<text x="208.1" y="18.2">OF CONTROL DEVICES LLC AND MUST BE USED STRICTLY IN ACCORDANCE</text>
<text x="208.1" y="20.8">WITH THE LIMITED PURPOSE FOR WHICH IT WAS SUBMITTED. ANY REPRO-</text>
<text x="208.1" y="23.4">DUCTION, DISCLOSURE OR USE OF THIS DOCUMENT IS EXPRESSLY PRO-</text>
<text x="208.1" y="26">HIBITED, EXCEPT AS OTHERWISE AGREED IN WRITING.</text>
<text x="346.6" y="229.4">PARTS</text>
<text x="354.3" y="229.4">LIST</text>
<text x="290.5" y="237.1">DIMENSIONS ARE IN INCHES</text>
<text x="290.6" y="234.5">UNLESS OTHERWISE SPECIFIED</text>
<text x="290.6" y="239.9">TOLERANCES ARE:</text>
<text x="362.1" y="239.8">1555 LARKIN WILLIAMS ROAD, FENTON MO 63026</text>
<text x="290.8" y="245.8">±1/64</text>
<text x="300.9" y="245.8">.XX</text>
<text x="305.7" y="245.8">±.02</text>
<text x="314.4" y="245.8">±1°</text>
<text x="300.8" y="249">.XXX ±.005</text>
<text x="291.2" y="267.1">DO NOT SCALE DRAWING</text>
</g>
<g font-size="1.8">
<text x="361" y="11.5">REVISIONS</text>
<text x="290.6" y="224.1">ITEM</text>
<text x="290.8" y="225.7">NO.</text>
<text x="302.7" y="225.9">IDENTIFYING NO.</text>
<text x="305.4" y="223.9">PART</text>
<text x="311.4" y="223.9">OR</text>
<text x="350.8" y="226">OR DESCRIPTION</text>
<text x="350.9" y="224.1">NOMENCLATURE</text>
<text x="390.5" y="226.3">SPECIFICATION</text>
<text x="392.9" y="224.2">MATERIAL</text>
<text x="409.2" y="226.2">REQD</text>
<text x="410" y="224.1">QTY</text>
<text x="325" y="236.9">DO NOT MANUALLY UPDATE</text>
<text x="325.2" y="234.1">CAD GENERATED DRAWING,</text>
<text x="289.9" y="242.7">FRACTIONS</text>
<text x="301.2" y="242.7">DECIMALS</text>
<text x="311.6" y="242.7">ANGLES</text>
<text x="322.2" y="244.3">DRAWN</text>
<text x="325.2" y="241.6">APPROVALS</text>
<text x="344.5" y="241.4">DATE</text>
<text x="322.1" y="249.8">CHECKED</text>
<text x="289.5" y="252.6">MATERIAL</text>
<text x="322.1" y="255.1">RESP ENG</text>
<text x="289.5" y="259.3">FINISH</text>
<text x="322.2" y="260.5">MFG ENG</text>
<text x="354.3" y="261.8">SIZE</text>
<text x="358.9" y="261.7">DWG. NO.</text>
<text x="409.6" y="261.8">REV.</text>
<text x="322.2" y="266">MASS</text>
<text x="336.2" y="269">LBS</text>
<text x="355.1" y="268.2">SCALE</text>
<text x="400.5" y="268.1">SHEET 1</text>
<text x="408.2" y="268.1">OF</text>
<text x="411.8" y="268.1">1</text>
</g>
</svg>
